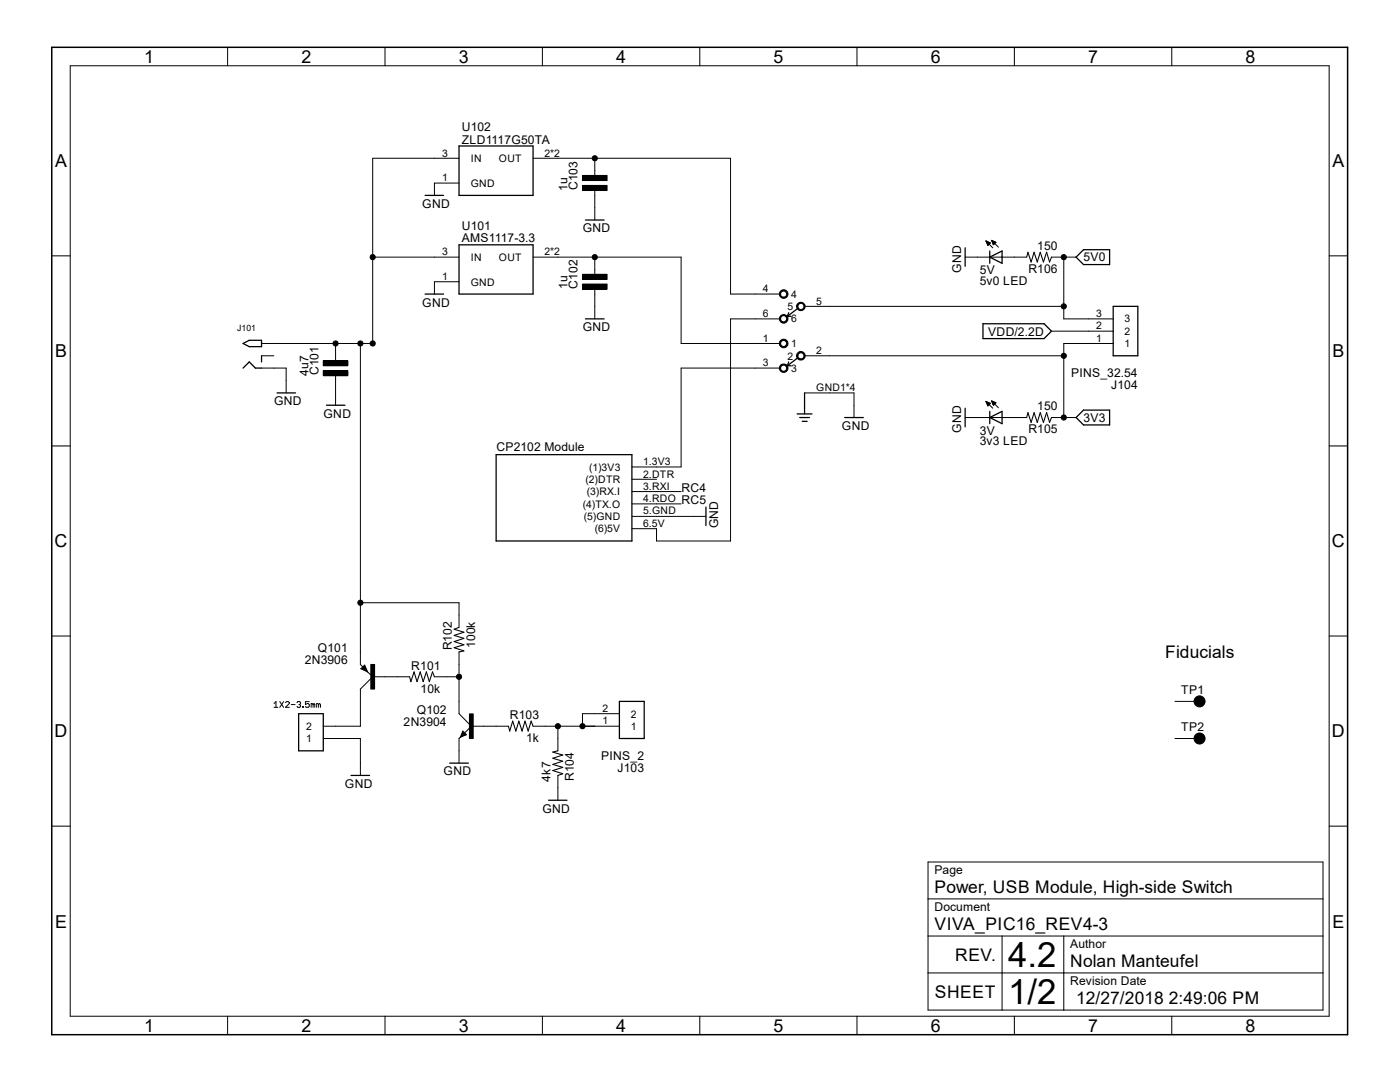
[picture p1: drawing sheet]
<svg xmlns="http://www.w3.org/2000/svg" width="279mm" height="216mm" viewBox="0 0 279 216" stroke-linecap="round" stroke-linejoin="round" font-family="sans-serif">
<g fill="none" stroke="#000" stroke-width=".2">
<path d="M14 13.1h251.3v189.7h-251.3zM45.4 9.4v3.7M76.8 9.4v3.7M108.2 9.4v3.7M139.7 9.4v3.7M171 9.4v3.7M202.4 9.4v3.7M233.8 9.4v3.7M91.6 31.6h-17.2v36.9h-22.2M91.6 36.5h-4.9v2.5M106.4 31.6h39.4v27.1h9.9M116.2 35h5v1h-5z"/>
<path d="M116.2 37h5v1h-5zM118.7 31.6v3.9M118.7 37.5v6.4M10.3 51.1h3.7M74.4 51.3h17.2M91.6 56.2h-4.9v2.5M106.4 51.3h29.5v17.2h19.8M116.2 54.7h5v1.1h-5zM116.2 56.7h5v1h-5zM118.7 51.3v3.9M118.7 57.2v6.4M155.9 58a.87 .87 0 0 1 1.3 .3 .87 .87 0 0 1-.6 1.2 .87 .87 0 0 1-1.1-.8h.3a.62 .62 0 0 1 .9-.5 .62 .62 0 0 1 .1 1 .62 .62 0 0 1-1-.2v-.3h-.3z"/>
<path d="M192.6 51.3h12.3M196.8 48.1l1.3 1.3M196.8 48.1l.9 .4-.6 .5zM196.8 48.2h.2M196.8 48.1h.1M196.8 48.3h.4M196.9 48.3h.5M196.9 48.4h.7M197 48.5h.6M197 48.6h.5M197.1 48.8h.2M197.1 48.7h.3"/>
<path d="M197.1 48.9h.1M197.9 48l1.4 1.3M197.9 48l.9 .3M197.9 48l.3 .9 .6-.6M197.9 48h.1M198 48.1h.2M198 48.2h.4M198 48.3h.6M198.1 48.4h.6M198.1 48.3h.7M198.1 48.5h.5M198.2 48.6h.3"/>
<path d="M198.2 48.7h.2M198.2 48.8h.1M209.8 51.3h5M212.3 51.3v12.3h9.9M265.3 51.1h3.6M52.2 73.4h4.9v5M52.2 71h2.5M64.5 72h4.9v1h-4.9zM64.5 74h4.9v1h-4.9zM67 68.5v4M67 74.5v6.4M71.9 68.5v64.1l1.5 1.5"/>
<path d="M155.7 73.4h-19.8v19.8h-9.8M155.7 63.6h-9.9v44.3h-14.8v-2.4h-4.9M155.9 67.9a.87 .87 0 0 1 1.3 .3 .87 .87 0 0 1-.6 1.2 .87 .87 0 0 1-1.1-.9h.3a.61 .61 0 0 1 .8-.5 .61 .61 0 0 1 .2 1 .61 .61 0 0 1-1-.2v-.3h-.3zM155.9 72.8a.87 .87 0 0 1 1.3 .3 .87 .87 0 0 1-.6 1.2 .87 .87 0 0 1-1.1-.9h.3a.62 .62 0 0 1 .9-.4 .62 .62 0 0 1 .1 1 .62 .62 0 0 1-1-.3v-.3h-.3zM155.9 62.9a.86 .86 0 0 1 1.3 .4 .86 .86 0 0 1-.6 1.2 .86 .86 0 0 1-1.1-.9h.3a.62 .62 0 0 1 .9-.5 .62 .62 0 0 1 .1 1 .62 .62 0 0 1-1-.2v-.3h-.3zM159.3 70.3a.87 .87 0 0 1 1.3 .3 .87 .87 0 0 1-.6 1.3 .87 .87 0 0 1-1-.9h.2a.62 .62 0 0 1 .8-.6 .62 .62 0 0 1 .3 1 .62 .62 0 0 1-1-.1l-.1-.3h-.2zM159.3 60.5a.86 .86 0 0 1 1.3 .3 .86 .86 0 0 1-.6 1.2 .86 .86 0 0 1-1-.9h.2a.62 .62 0 0 1 .8-.6 .62 .62 0 0 1 .3 1 .62 .62 0 0 1-1-.1l-.1-.3h-.2zM160.6 71h51.7M160.6 61.1h51.7M160.6 78.4h9.8v4.9M209.8 66.1h12.4M222.2 68.5h-9.9v14.8"/>
<path d="M10.3 89h3.7M126.1 95.6h4.9M126.1 98.1h9.8M192.6 83.3h12.3M196.8 80.1l1.3 1.3M196.8 80.1l.9 .4-.6 .5M196.8 80.1l.3 .9M196.8 80.2h.2M196.8 80.1h.1M196.8 80.3h.4M196.9 80.4h.5M196.9 80.5h.7"/>
<path d="M197 80.6h.6M197 80.6h.5M197.1 80.8h.2M197.1 80.7h.3M197.1 80.9h.1M197.1 81h.1M197.9 80l1.4 1.4M197.9 80l.9 .3-.6 .6zM197.9 80.1h.1M198 80.1h.2M198 80.2h.4M198 80.3h.6"/>
<path d="M198.1 80.5h.6M198.1 80.4h.7M198.1 80.6h.5M198.2 80.6h.3M198.2 80.7h.2M198.2 80.8h.1M209.8 83.3h5M265.3 89h3.6M126.1 103h14.8M126.1 100.5h9.8M10.3 126.9h3.7M55.8 140l.8 1.1"/>
<path d="M56.6 140l-.8 1.1M61.7 140h-.7v.6l.3-.2 .4 .2v.4l-.2 .1h-.4l-.1-.1M71.9 120.3h19.7v4.9M72 133.4l.8-.7 .6 1.4zM73.4 134.1l1 .9M74 132.6h.8v4.9h-.8zM74.4 135l-2.5 2.5v7.4h-7.4M74.4 135h7.3M86.7 135h4.9M91.6 130.1v12.3l2.5 2.5M234.5 140h4.9M265.3 126.9h3.6"/>
<path d="M54.7 140.4l.4-.4v1.1M54.7 141.1h.8M57 140.2l.2-.2h.3l.2 .2v.2l-.7 .7h.7M58.1 140.6h.8M59.3 140.2l.1-.2h.4l.2 .2-.2 .4M59.6 140.6h.2M59.8 140.6l.2 .2-.2 .3h-.4l-.1-.1M60.4 141h.2v.1h-.2zM62.5 140.6l-.4-.2v.7M62.5 140.6v.5M62.5 140.6l.2-.2 .1 .2v.5M63.6 140.6l-.2-.2h-.2v.7"/>
<path d="M63.6 140.6v.5M63.6 140.6l.2-.2 .2 .2v.5M64.5 147.4h7.4v7.3M92.4 145.9l.7 .7-1.2 .5zM93.7 142.5h.7v4.9h-.7zM94.1 144.9l-2.5 2.5v4.9M94.1 144.9h7.4M106.4 144.9h17.2M111.3 144.9v4.9M111.3 154.7v5M123.6 142.4h-7.4v2.5M234.5 147.4h4.9"/>
<path d="M10.3 164.8h3.7M185.2 179.4h78.8M185.2 172h78.8v29.5h-78.8zM265.3 164.8h3.6M185.2 186.8h78.8M185.2 194.1h78.8M200 186.8v14.7M212.3 186.8v14.7M45.4 202.8v3.7M76.8 202.8v3.7M108.2 202.8v3.7M139.7 202.8v3.7"/>
<path d="M171 202.8v3.7M202.4 202.8v3.7M233.8 202.8v3.7"/>
<circle cx="118.7" cy="31.6" r=".51"/>
<circle cx="74.4" cy="51.3" r=".51"/>
<circle cx="118.7" cy="51.3" r=".51"/>
<circle cx="212.3" cy="51.3" r=".51"/>
<circle cx="67" cy="68.5" r=".51"/>
<circle cx="71.9" cy="68.5" r=".51"/>
<circle cx="74.4" cy="68.5" r=".51"/>
<circle cx="212.3" cy="71" r=".51"/>
<circle cx="212.3" cy="61.1" r=".51"/>
<circle cx="212.3" cy="83.3" r=".51"/>
<circle cx="71.9" cy="120.3" r=".51"/>
<circle cx="91.6" cy="135" r=".51"/>
<circle cx="239.4" cy="140" r="1.1"/>
<circle cx="111.3" cy="144.9" r=".51"/>
<circle cx="116.2" cy="144.9" r=".51"/>
<circle cx="239.4" cy="147.4" r="1.1"/>
</g>
<g fill="none" stroke="#000" stroke-width=".25">
<path d="M84.8 39h3.7M91.6 29.1h14.8v9.9h-14.8zM84.8 58.7h3.7M91.6 48.9h14.8v9.8h-14.8zM116.8 43.9h3.8M192.6 49.4v3.7M197.5 50.1v2.4M197.5 51.3l2.5-1.2v2.4zM214.8 51.3l1.4-1.5h5.2v3h-5.2zM48.5 68.5l1.2-.6h2.5v1.3h-2.5zM48.5 73.4l1.2-1.2 1.3 1.2h1.2M52.2 71v1.2"/>
<path d="M55.3 78.4h3.7M116.8 63.6h3.8M157.1 73h.8M157.1 63.1h.8M157.4 72.2l-.3 .8M157.4 62.4l-.3 .7M159.1 71.5l-2 1.5M159.1 61.6l-2 1.5M160.6 78.4v4.2M196.2 64.6h12.2l1.4 1.5-1.4 1.5h-12.2zM222.2 61.1h4.9v9.9h-4.9zM65.2 80.9h3.6"/>
<path d="M99 90.7h27.1v17.2h-27.1zM159.1 82.6h3M159.6 83.3h1.9M160.1 84.1h1M168.6 83.3h3.7M192.6 81.4v3.8M197.5 83.3l2.5-1.2v2.4zM197.5 82.1v2.4M214.8 83.3l1.4-1.5h5.2v3h-5.2zM140.9 101.2v3.7M72.3 133.4l.5-.5 .4 .9zM72.8 133.2l-.3 .2"/>
<path d="M123.6 140h5v7.4h-5zM59.6 142.4h4.9v7.4h-4.9zM70.1 154.7h3.6M89.7 152.3h3.8M92.4 146.1l.4 .5-.7 .3zM92.4 146.3l.2 .3M109.5 159.7h3.7"/>
</g>
<path d="M10.3 9.4h258.6v197.1h-258.6z" fill="none" stroke="#000" stroke-width=".3"/>
<g fill="#000">
<path d="M116.2 35h5v1h-5z" fill-rule="evenodd"/>
<path d="M116.2 37h5v1h-5z" fill-rule="evenodd"/>
<path d="M116.2 54.7h5v1.1h-5z" fill-rule="evenodd"/>
<path d="M116.2 56.7h5v1h-5z" fill-rule="evenodd"/>
<path d="M155.9 58a.87 .87 0 0 1 1.3 .3 .87 .87 0 0 1-.6 1.2 .87 .87 0 0 1-1.1-.8h.3a.62 .62 0 0 1 .9-.5 .62 .62 0 0 1 .1 1 .62 .62 0 0 1-1-.2v-.3h-.3z" fill-rule="evenodd"/>
<path d="M64.5 72h4.9v1h-4.9z" fill-rule="evenodd"/>
<path d="M64.5 74h4.9v1h-4.9z" fill-rule="evenodd"/>
<path d="M155.9 67.9a.87 .87 0 0 1 1.3 .3 .87 .87 0 0 1-.6 1.2 .87 .87 0 0 1-1.1-.9h.3a.61 .61 0 0 1 .8-.5 .61 .61 0 0 1 .2 1 .61 .61 0 0 1-1-.2v-.3h-.3z" fill-rule="evenodd"/>
<path d="M155.9 72.8a.87 .87 0 0 1 1.3 .3 .87 .87 0 0 1-.6 1.2 .87 .87 0 0 1-1.1-.9h.3a.62 .62 0 0 1 .9-.4 .62 .62 0 0 1 .1 1 .62 .62 0 0 1-1-.3v-.3h-.3z" fill-rule="evenodd"/>
<path d="M155.9 62.9a.86 .86 0 0 1 1.3 .4 .86 .86 0 0 1-.6 1.2 .86 .86 0 0 1-1.1-.9h.3a.62 .62 0 0 1 .9-.5 .62 .62 0 0 1 .1 1 .62 .62 0 0 1-1-.2v-.3h-.3z" fill-rule="evenodd"/>
<path d="M159.3 70.3a.87 .87 0 0 1 1.3 .3 .87 .87 0 0 1-.6 1.3 .87 .87 0 0 1-1-.9h.2a.62 .62 0 0 1 .8-.6 .62 .62 0 0 1 .3 1 .62 .62 0 0 1-1-.1l-.1-.3h-.2z" fill-rule="evenodd"/>
<path d="M159.3 60.5a.86 .86 0 0 1 1.3 .3 .86 .86 0 0 1-.6 1.2 .86 .86 0 0 1-1-.9h.2a.62 .62 0 0 1 .8-.6 .62 .62 0 0 1 .3 1 .62 .62 0 0 1-1-.1l-.1-.3h-.2z" fill-rule="evenodd"/>
<path d="M74 132.6h.8v4.9h-.8z" fill-rule="evenodd"/>
<path d="M93.7 142.5h.7v4.9h-.7z" fill-rule="evenodd"/>
<circle cx="118.7" cy="31.6" r=".51"/>
<circle cx="74.4" cy="51.3" r=".51"/>
<circle cx="118.7" cy="51.3" r=".51"/>
<circle cx="212.3" cy="51.3" r=".51"/>
<circle cx="67" cy="68.5" r=".51"/>
<circle cx="71.9" cy="68.5" r=".51"/>
<circle cx="74.4" cy="68.5" r=".51"/>
<circle cx="212.3" cy="71" r=".51"/>
<circle cx="212.3" cy="61.1" r=".51"/>
<circle cx="212.3" cy="83.3" r=".51"/>
<circle cx="71.9" cy="120.3" r=".51"/>
<circle cx="91.6" cy="135" r=".51"/>
<circle cx="239.4" cy="140" r="1.1"/>
<circle cx="111.3" cy="144.9" r=".51"/>
<circle cx="116.2" cy="144.9" r=".51"/>
<circle cx="239.4" cy="147.4" r="1.1"/>
</g>
<path d="M204.9 51.3l.2-1 .7 2 .6-2 .6 2 .6-2 .6 2 .7-2 .6 2 .3-1M204.9 83.3l.2-1 .7 2 .6-2 .6 2 .6-2 .6 2 .7-2 .6 2 .3-1M81.7 135l.3 1 .6-1.9 .6 1.9 .7-1.9 .6 1.9 .6-1.9 .6 1.9 .6-1.9 .4 .9M91.6 125.2l-1 .4 2 .6-2 .6 2 .6-2 .6 2 .7-2 .5 2 .7-1 .2M101.5 144.9l.2 1 .6-2 .7 2 .5-2 .7 2 .6-2 .6 2 .6-2 .4 1M111.3 149.8l-1 .3 2 .6-2 .6 2 .6-2 .6 2 .6-2 .7 2 .6-1 .3" fill="none" stroke="#000" stroke-width=".21"/>
<g font-size="6.9">
<text x="201.2" y="192.9">4.2</text>
<text x="201.2" y="200.3">1/2</text>
</g>
<g font-size="3.6">
<text x="28.7" y="12.5">1</text>
<text x="60.2" y="12.5">2</text>
<text x="91.6" y="12.5">3</text>
<text x="123" y="12.5">4</text>
<text x="154.4" y="12.5">5</text>
<text x="185.8" y="12.5">6</text>
<text x="217.2" y="12.5">7</text>
<text x="248.6" y="12.5">8</text>
<text x="11" y="33.4">A</text>
<text x="265.9" y="33.4">A</text>
<text x="11" y="71.3">B</text>
<text x="265.9" y="71.3">B</text>
<text x="10.9" y="109.2">C</text>
<text x="265.8" y="109.2">C</text>
<text x="10.9" y="147.2">D</text>
<text x="265.8" y="147.2">D</text>
<text x="11" y="185.1">E</text>
<text x="265.9" y="185.1">E</text>
<text x="28.7" y="205.9">1</text>
<text x="60.2" y="205.9">2</text>
<text x="91.6" y="205.9">3</text>
<text x="123" y="205.9">4</text>
<text x="154.4" y="205.9">5</text>
<text x="185.8" y="205.9">6</text>
<text x="217.2" y="205.9">7</text>
<text x="248.6" y="205.9">8</text>
</g>
<g font-size="3.5">
<text x="232.5" y="131.4">Fiducials</text>
<text x="186.5" y="178.1">Power, USB Module, High-side Switch</text>
<text x="186.5" y="185.5">VIVA_PIC16_REV4-3</text>
<text x="190.6" y="191.7">REV.</text>
<text x="213.6" y="192.9">Nolan Manteufel</text>
<text x="186.6" y="199.1">SHEET</text>
<text x="214.8" y="200.3">12/27/2018 2:49:06 PM</text>
</g>
<g font-size="2.4">
<text x="92.2" y="28.7">ZLD1117G50TA</text>
<text x="92.2" y="26.2">U102</text>
<text x="84.3" y="41.4">GND</text>
<text x="113.3" y="38" transform="rotate(-90 113.3 38)">1u</text>
<text x="115.3" y="38" transform="rotate(-90 115.3 38)">C103</text>
<text x="92.2" y="45.9">U101</text>
<text x="116.3" y="46.4">GND</text>
<text x="92.2" y="48.3">AMS1117-3.3</text>
<text x="207" y="49.8">150</text>
<text x="216.2" y="52.2">5V0</text>
<text x="113.3" y="57.7" transform="rotate(-90 113.3 57.7)">1u</text>
<text x="115.3" y="57.7" transform="rotate(-90 115.3 57.7)">C102</text>
<text x="191.9" y="54.4" transform="rotate(-90 191.9 54.4)">GND</text>
<text x="195.5" y="56.9">5v0 LED</text>
<text x="195.5" y="54.7">5V</text>
<text x="205.2" y="54.5">R106</text>
<text x="84.3" y="61.2">GND</text>
<text x="116.3" y="66.1">GND</text>
<text x="197.2" y="67">VDD/2.2D</text>
<text x="61.6" y="74.9" transform="rotate(-90 61.6 74.9)">4u7</text>
<text x="63.5" y="74.9" transform="rotate(-90 63.5 74.9)">C101</text>
<text x="213.7" y="75.2">PINS_32.54</text>
<text x="221.7" y="77.7">J104</text>
<text x="54.7" y="80.9">GND</text>
<text x="64.6" y="83.3">GND</text>
<text x="207" y="81.8">150</text>
<text x="99.1" y="90">CP2102 Module</text>
<text x="168" y="85.8">GND</text>
<text x="191.9" y="86.4" transform="rotate(-90 191.9 86.4)">GND</text>
<text x="195.5" y="88.9">3v3 LED</text>
<text x="195.5" y="86.8">3V</text>
<text x="205.2" y="86.5">R105</text>
<text x="216.2" y="84.2">3V3</text>
<text x="136" y="98.1">RC4</text>
<text x="136" y="100.5">RC5</text>
<text x="143.3" y="105.5" transform="rotate(-90 143.3 105.5)">GND</text>
<text x="63.5" y="130.1">Q101</text>
<text x="90.2" y="129.8" transform="rotate(-90 90.2 129.8)">R102</text>
<text x="94.8" y="129.3" transform="rotate(-90 94.8 129.3)">100k</text>
<text x="60.8" y="132.6">2N3906</text>
<text x="82.1" y="133.6">R101</text>
<text x="83.2" y="142.4">Q102</text>
<text x="83.9" y="138.2">10k</text>
<text x="101.8" y="143.4">R103</text>
<text x="235.8" y="138.5">TP1</text>
<text x="80.6" y="144.9">2N3904</text>
<text x="105" y="148.1">1k</text>
<text x="235.8" y="145.9">TP2</text>
<text x="88.5" y="154.7">GND</text>
<text x="109.9" y="156" transform="rotate(-90 109.9 156)">4k7</text>
<text x="114.5" y="155.9" transform="rotate(-90 114.5 155.9)">R104</text>
<text x="120" y="151.6">PINS_2</text>
<text x="123.2" y="154">J103</text>
<text x="68.8" y="157.2">GND</text>
<text x="108.2" y="162.1">GND</text>
<text x="186.5" y="174.5">Page</text>
<text x="186.5" y="181.8">Document</text>
<text x="213.6" y="189.2">Author</text>
<text x="213.6" y="196.6">Revision Date</text>
</g>
<g font-size="2.1">
<text x="88.2" y="31.2">3</text>
<text x="93.9" y="32.3">IN</text>
<text x="99.6" y="32.3">OUT</text>
<text x="108.7" y="31.2">2*2</text>
<text x="88.2" y="36.2">1</text>
<text x="93.9" y="37.3">GND</text>
<text x="88.2" y="51">3</text>
<text x="93.9" y="52">IN</text>
<text x="99.6" y="52">OUT</text>
<text x="108.7" y="51">2*2</text>
<text x="88.2" y="55.9">1</text>
<text x="93.9" y="57">GND</text>
<text x="152.2" y="58.3">4</text>
<text x="157.9" y="59.4">4</text>
<text x="152.2" y="63.3">6</text>
<text x="157.2" y="61.9">5</text>
<text x="157.9" y="64.3">6</text>
<text x="162.9" y="60.8">5</text>
<text x="218.7" y="65.7">2</text>
<text x="218.7" y="63.3">3</text>
<text x="224.4" y="64.3">3</text>
<text x="152.2" y="68.2">1</text>
<text x="157.2" y="71.8">2</text>
<text x="157.9" y="69.3">1</text>
<text x="162.9" y="70.7">2</text>
<text x="218.7" y="68.2">1</text>
<text x="224.4" y="69.3">1</text>
<text x="224.4" y="66.8">2</text>
<text x="152.2" y="73.1">3</text>
<text x="157.9" y="74.2">3</text>
<text x="162.9" y="78.1">GND1*4</text>
<text x="117.6" y="93.9">(1)3V3</text>
<text x="128.4" y="92.8">1.3V3</text>
<text x="128.4" y="95.3">2.DTR</text>
<text x="116.3" y="101.3">(4)TX.O</text>
<text x="116.8" y="96.4">(2)DTR</text>
<text x="117.1" y="98.8">(3)RX.I</text>
<text x="128.4" y="97.7">3.RXI</text>
<text x="128.4" y="100.2">4.RDO</text>
<text x="116.5" y="103.8">(5)GND</text>
<text x="118.7" y="106.2">(6)5V</text>
<text x="128.4" y="102.7">5.GND</text>
<text x="128.4" y="105.2">6.5V</text>
<text x="120.2" y="142.1">2</text>
<text x="125.9" y="143.2">2</text>
<text x="61.1" y="148.1">1</text>
<text x="61.1" y="145.6">2</text>
<text x="120.2" y="144.5">1</text>
<text x="125.9" y="145.6">1</text>
</g>
<text font-size="1.7" x="47.3" y="66.1">J101</text>
</svg>
